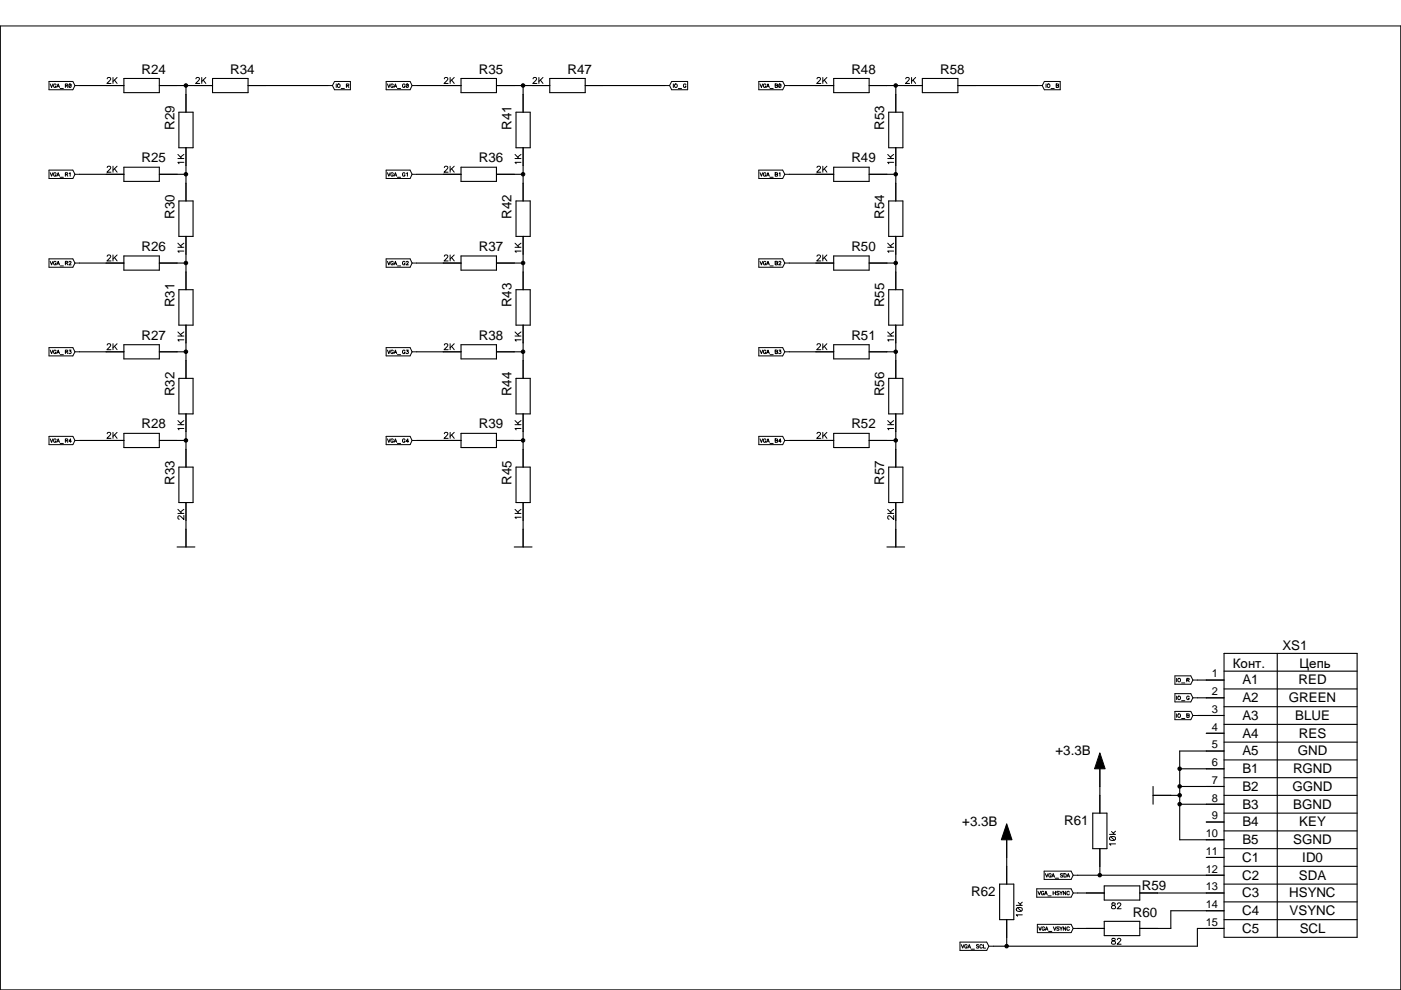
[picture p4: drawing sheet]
<svg xmlns="http://www.w3.org/2000/svg" width="297mm" height="210mm" viewBox="0 0 297 210" stroke-linecap="round" stroke-linejoin="round" font-family="sans-serif">
<g fill="none" stroke="#000" stroke-width=".21">
<path d="M.1 5.5h296.9v204.4h-296.9zM10.4 17.3h5l.5 .8-.5 .9h-5zM10.6 17.8l.3 .7 .3-.7M11.9 18a.27 .27 0 0 0-.3-.2 .27 .27 0 0 0-.2 .3v.2a.27 .27 0 0 0 .2 .2 .27 .27 0 0 0 .3-.2h-.2M12 18.5l.3-.7 .3 .7M12.1 18.3h.4M12.8 18.8h.6M13.9 18.2l.4-.1v-.2l-.4-.1v.7M14.1 18.2l.3 .3M15.1 17.9l-.5 .5M15.9 18.1h.9M22.5 18.1h3.8"/>
<path d="M22.7 16.7l.3-.3 .3 .1 .2 .2-.2 .4-.6 .6h.8M24 16.4v1.3M24.3 17l.5 .7M24.8 16.4l-.8 .9M33.8 18.1h3.7M41.3 18.1h3.8M41.5 16.7l.3-.3 .4 .1 .1 .2-.2 .4-.6 .6h.9M42.8 16.4v1.3M43.1 17l.5 .7M43.6 16.4l-.8 .9M52.6 18.1h3.8M69.5 18.1h1"/>
<path d="M70.9 17.3h3.4v1.7h-3.4l-.4-.9zM71.3 17.8v.7M72.3 18.8h.7M73.4 18.2l.5-.1v-.2l-.5-.1v.7M73.7 18.2l.3 .3M81.9 17.3h5l.5 .8-.5 .9h-5zM82.1 17.8l.3 .7 .3-.7M83.4 18a.27 .27 0 0 0-.3-.2 .27 .27 0 0 0-.2 .3v.2a.27 .27 0 0 0 .2 .2 .27 .27 0 0 0 .3-.2h-.2M83.5 18.5l.3-.7 .3 .7M83.6 18.3h.4M84.3 18.8h.6M85.9 18a.27 .27 0 0 0-.3-.2 .27 .27 0 0 0-.3 .3v.2a.27 .27 0 0 0 .3 .2 .27 .27 0 0 0 .3-.2h-.2"/>
<path d="M86.6 17.9l-.5 .5M87.4 18.1h.9M94 18.1h3.7M94.2 16.7l.3-.3 .3 .1 .2 .2-.2 .4-.7 .6h.9M95.4 16.4v1.3M95.8 17l.5 .7M96.3 16.4l-.9 .9M105.3 18.1h3.7M112.8 18.1h3.8M113 16.7l.3-.3 .3 .1 .2 .2-.2 .4-.6 .6h.8M114.3 16.4v1.3M114.6 17l.5 .7"/>
<path d="M115.1 16.4l-.8 .9M124.1 18.1h3.7M141 18.1h1M142.4 17.3h3.4v1.7h-3.4l-.4-.9zM142.8 17.8v.7M143.8 18.8h.7M145.4 18a.27 .27 0 0 0-.3-.2 .27 .27 0 0 0-.2 .3v.2a.27 .27 0 0 0 .3 .2 .27 .27 0 0 0 .2-.2h-.1M160.9 17.3h5l.5 .8-.5 .9h-5zM161.1 17.8l.3 .7 .3-.7M162.4 18a.27 .27 0 0 0-.3-.2 .27 .27 0 0 0-.2 .3v.2a.27 .27 0 0 0 .2 .2 .27 .27 0 0 0 .3-.2h-.2M162.5 18.5l.3-.7 .3 .7M162.6 18.3h.4"/>
<path d="M163.3 18.8h.6M164.4 17.8l.4 .1-.1 .3 .2 .1-.1 .2h-.4zM164.4 18.2h.3M165.6 17.9l-.5 .5M166.4 18.1h.9M173 18.1h3.8M173.2 16.7l.3-.3 .3 .1 .2 .2-.2 .4-.6 .6h.8M174.5 16.4v1.3M174.8 17l.5 .7M175.3 16.4l-.8 .9M184.3 18.1h3.7M191.8 18.1h3.8"/>
<path d="M192 16.7l.3-.3 .4 .1 .1 .2-.2 .4-.6 .6h.8M193.3 16.4v1.3M193.6 17l.5 .7M194.1 16.4l-.8 .9M203.1 18.1h3.8M220 18.1h1M221.4 17.3h3.4v1.7h-3.4l-.4-.9zM221.8 17.8v.7M222.8 18.8h.7M223.9 17.8l.5 .1-.1 .3h.1v.3h-.5zM223.9 18.2h.4M10.4 36.1h5l.5 .9-.5 .8h-5z"/>
<path d="M10.6 36.6l.3 .8 .3-.8M11.9 36.8a.27 .27 0 0 0-.3-.2 .27 .27 0 0 0-.2 .3v.2a.27 .27 0 0 0 .2 .3 .27 .27 0 0 0 .3-.3h-.2M12 37.4l.3-.8 .3 .8M12.1 37.1h.4M12.8 37.6h.6M13.9 37l.4-.1v-.2l-.4-.1v.8M14.1 37l.3 .4M14.7 36.8l.2-.2v.8M15.9 37h.9M22.5 37h3.8M22.7 35.5l.3-.3 .3 .1 .2 .2-.2 .4-.6 .6h.8M24 35.2v1.3"/>
<path d="M24.3 35.8l.5 .7M24.8 35.2l-.8 .9M33.8 37h3.7M37.7 33.6h1.3M37.7 32.7l.9 .9M39 34.4h-1.3l.2 .3M39 32.7l-.7 .6M39.4 20v3.8M39.4 31.3v3.8M39.4 38.8v3.8M81.9 36.1h5l.5 .9-.5 .8h-5zM82.1 36.6l.3 .8 .3-.8"/>
<path d="M83.4 36.8a.27 .27 0 0 0-.3-.2 .27 .27 0 0 0-.2 .3v.2a.27 .27 0 0 0 .2 .3 .27 .27 0 0 0 .3-.3h-.2M83.5 37.4l.3-.8 .3 .8M83.6 37.1h.4M84.3 37.6h.6M85.9 36.8a.27 .27 0 0 0-.3-.2 .27 .27 0 0 0-.3 .3v.2a.27 .27 0 0 0 .3 .3 .27 .27 0 0 0 .3-.3h-.2M86.2 36.8l.2-.2v.8M87.4 37h.9M94 37h3.7M94.2 35.5l.3-.3 .3 .1 .2 .2-.2 .4-.7 .6h.9M95.4 35.2v1.3M95.8 35.8l.5 .7M96.3 35.2l-.9 .9"/>
<path d="M105.3 37h3.7M109.2 33.6h1.3M109.2 32.7l.8 .9M110.5 34.4h-1.3l.2 .3M110.5 32.7l-.8 .6M110.9 20v3.8M110.9 31.3v3.8M110.9 38.8v3.8M160.9 36.1h5l.5 .9-.5 .8h-5zM161.1 36.6l.3 .8 .3-.8M162.4 36.8a.27 .27 0 0 0-.3-.2 .27 .27 0 0 0-.2 .3v.2a.27 .27 0 0 0 .2 .3 .27 .27 0 0 0 .3-.3h-.2M162.5 37.4l.3-.8 .3 .8"/>
<path d="M162.6 37.1h.4M163.3 37.6h.6M164.4 36.6l.4 .1-.1 .3 .2 .1-.1 .2-.4 .1zM164.4 37h.3M165.2 36.8l.2-.2v.8M166.4 37h.9M173 37h3.8M173.2 35.5l.3-.3 .3 .1 .2 .2-.2 .4-.6 .6h.8M174.5 35.2v1.3M174.8 35.8l.5 .7M175.3 35.2l-.8 .9M184.3 37h3.7"/>
<path d="M188.2 33.6h1.3M188.2 32.7l.9 .9M189.5 34.4h-1.3l.2 .3M189.5 32.7l-.7 .6M189.9 20v3.8M189.9 31.3v3.8M189.9 38.8v3.8M10.4 54.9h5l.5 .9-.5 .9h-5zM10.6 55.4l.3 .8 .3-.8M11.9 55.6a.27 .27 0 0 0-.3-.2 .27 .27 0 0 0-.2 .3v.2a.27 .27 0 0 0 .2 .3 .27 .27 0 0 0 .3-.3h-.2M12 56.2l.3-.8 .3 .8M12.1 55.9h.4"/>
<path d="M12.8 56.4h.6M13.9 55.8l.4-.1v-.2l-.4-.1v.8M14.1 55.8l.3 .4M14.6 55.6l.2-.2 .2 .1v.3l-.4 .4h.5M15.9 55.8h.9M22.5 55.8h3.8M22.7 54.4l.3-.3h.3l.2 .2-.2 .4-.6 .6h.8M24 54.1v1.2M24.3 54.6l.5 .7M24.8 54.1l-.8 .8M33.8 55.8h3.7M37.7 52.4h1.3"/>
<path d="M37.7 51.6l.9 .8M39 53.2h-1.3l.2 .3M39 51.6l-.7 .5M39.4 50.1v3.8M39.4 57.7v3.7M81.9 54.9h5l.5 .9-.5 .9h-5zM82.1 55.4l.3 .8 .3-.8M83.4 55.6a.27 .27 0 0 0-.3-.2 .27 .27 0 0 0-.2 .3v.2a.27 .27 0 0 0 .2 .3 .27 .27 0 0 0 .3-.3h-.2M83.5 56.2l.3-.8 .3 .8M83.6 55.9h.4M84.3 56.4h.6M85.9 55.6a.27 .27 0 0 0-.3-.2 .27 .27 0 0 0-.3 .3v.2a.27 .27 0 0 0 .3 .3 .27 .27 0 0 0 .3-.3h-.2"/>
<path d="M86.1 55.6l.2-.2 .2 .1v.3l-.4 .4h.5M87.4 55.8h.9M94 55.8h3.7M94.2 54.4l.3-.3h.3l.2 .2-.2 .4-.7 .6h.9M95.4 54.1v1.2M95.8 54.6l.5 .7M96.3 54.1l-.9 .8M105.3 55.8h3.7M109.2 52.4h1.3M109.2 51.6l.8 .8M110.5 53.2h-1.3l.2 .3M110.5 51.6l-.8 .5"/>
<path d="M110.9 50.1v3.8M110.9 57.7v3.7M160.9 54.9h5l.5 .9-.5 .9h-5zM161.1 55.4l.3 .8 .3-.8M162.4 55.6a.27 .27 0 0 0-.3-.2 .27 .27 0 0 0-.2 .3v.2a.27 .27 0 0 0 .2 .3 .27 .27 0 0 0 .3-.3h-.2M162.5 56.2l.3-.8 .3 .8M162.6 55.9h.4M163.3 56.4h.6M164.4 55.4l.4 .1-.1 .3 .2 .1-.1 .2-.4 .1zM164.4 55.8h.3M165.1 55.6l.2-.2 .2 .1v.3l-.4 .4h.5M166.4 55.8h.9"/>
<path d="M173 55.8h3.8M173.2 54.4l.3-.3h.3l.2 .2-.2 .4-.6 .6h.8M174.5 54.1v1.2M174.8 54.6l.5 .7M175.3 54.1l-.8 .8M184.3 55.8h3.7M188.2 52.4h1.3M188.2 51.6l.9 .8M189.5 53.2h-1.3l.2 .3M189.5 51.6l-.7 .5M189.9 50.1v3.8M189.9 57.7v3.7"/>
<path d="M10.4 73.7h5l.5 .9-.5 .9h-5zM10.6 74.2l.3 .8 .3-.8M11.9 74.4a.27 .27 0 0 0-.3-.2 .27 .27 0 0 0-.2 .3v.2a.27 .27 0 0 0 .2 .3 .27 .27 0 0 0 .3-.3h-.2M12 75l.3-.8 .3 .8M12.1 74.7h.4M12.8 75.2h.6M13.9 74.6l.4-.1v-.2l-.4-.1v.8M14.1 74.6l.3 .4M14.7 74.2h.4l-.3 .3a.25 .25 0 0 1 .2 .4 .25 .25 0 0 1-.4-.1M15.9 74.6h.9M22.5 74.6h3.8M22.7 73.2l.3-.3h.3l.2 .2-.2 .4-.6 .6h.8"/>
<path d="M24 72.9v1.2M24.3 73.4l.5 .7M24.8 72.9l-.8 .8M33.8 74.6h3.7M37.7 71.2h1.3M37.7 70.4l.9 .8M39 72.1h-1.3l.2 .2M39 70.4l-.7 .5M39.4 68.9v3.8M39.4 76.5v3.7M81.9 73.7h5l.5 .9-.5 .9h-5zM82.1 74.2l.3 .8 .3-.8"/>
<path d="M83.4 74.4a.27 .27 0 0 0-.3-.2 .27 .27 0 0 0-.2 .3v.2a.27 .27 0 0 0 .2 .3 .27 .27 0 0 0 .3-.3h-.2M83.5 75l.3-.8 .3 .8M83.6 74.7h.4M84.3 75.2h.6M85.9 74.4a.27 .27 0 0 0-.3-.2 .27 .27 0 0 0-.3 .3v.2a.27 .27 0 0 0 .3 .3 .27 .27 0 0 0 .3-.3h-.2M86.2 74.2h.4l-.3 .3a.25 .25 0 0 1 .2 .4 .25 .25 0 0 1-.4-.1M87.4 74.6h.9M94 74.6h3.7M94.2 73.2l.3-.3h.3l.2 .2-.2 .4-.7 .6h.9M95.4 72.9v1.2M95.8 73.4l.5 .7M96.3 72.9l-.9 .8"/>
<path d="M105.3 74.6h3.7M109.2 71.2h1.3M109.2 70.4l.8 .8M110.5 72.1h-1.3l.2 .2M110.5 70.4l-.8 .5M110.9 68.9v3.8M110.9 76.5v3.7M160.9 73.7h5l.5 .9-.5 .9h-5zM161.1 74.2l.3 .8 .3-.8M162.4 74.4a.27 .27 0 0 0-.3-.2 .27 .27 0 0 0-.2 .3v.2a.27 .27 0 0 0 .2 .3 .27 .27 0 0 0 .3-.3h-.2M162.5 75l.3-.8 .3 .8M162.6 74.7h.4"/>
<path d="M163.3 75.2h.6M164.4 74.2l.4 .1-.1 .3 .2 .1-.1 .3h-.4zM164.4 74.6h.3M165.2 74.2h.4l-.3 .3a.25 .25 0 0 1 .2 .4 .25 .25 0 0 1-.4-.1M166.4 74.6h.9M173 74.6h3.8M173.2 73.2l.3-.3h.3l.2 .2-.2 .4-.6 .6h.8M174.5 72.9v1.2M174.8 73.4l.5 .7M175.3 72.9l-.8 .8M184.3 74.6h3.7M188.2 71.2h1.3"/>
<path d="M188.2 70.4l.9 .8M189.5 72.1h-1.3l.2 .2M189.5 70.4l-.7 .5M189.9 68.9v3.8M189.9 76.5v3.7M10.4 92.5h5l.5 .9-.5 .9h-5zM10.6 93l.3 .8 .3-.8M11.9 93.2a.27 .27 0 0 0-.3-.2 .27 .27 0 0 0-.2 .3v.2a.27 .27 0 0 0 .2 .3 .27 .27 0 0 0 .3-.3h-.2M12 93.8l.3-.8 .3 .8M12.1 93.6h.4M12.8 94h.6M13.9 93.4h.4v-.3l-.4-.1v.8"/>
<path d="M14.1 93.4l.3 .4M15.1 93.6h-.5l.4-.6v.8M15.9 93.4h.9M22.5 93.4h3.8M22.7 92l.3-.3h.3l.2 .2-.2 .4-.6 .6h.8M24 91.7v1.2M24.3 92.2l.5 .7M24.8 91.7l-.8 .8M33.8 93.4h3.7M37.7 90h1.3M37.7 89.2l.9 .8M39 90.8h-1.3l.2 .3"/>
<path d="M39 89.2l-.7 .5M39.4 87.8v3.7M39.4 95.3v3.7M81.9 92.5h5l.5 .9-.5 .9h-5zM82.1 93l.3 .8 .3-.8M83.4 93.2a.27 .27 0 0 0-.3-.2 .27 .27 0 0 0-.2 .3v.2a.27 .27 0 0 0 .2 .3 .27 .27 0 0 0 .3-.3h-.2M83.5 93.8l.3-.8 .3 .8M83.6 93.6h.4M84.3 94h.6M85.9 93.2a.27 .27 0 0 0-.3-.2 .27 .27 0 0 0-.3 .3v.2a.27 .27 0 0 0 .3 .3 .27 .27 0 0 0 .3-.3h-.2M86.6 93.6h-.5l.4-.6v.8M87.4 93.4h.9"/>
<path d="M94 93.4h3.7M94.2 92l.3-.3h.3l.2 .2-.2 .4-.7 .6h.9M95.4 91.7v1.2M95.8 92.2l.5 .7M96.3 91.7l-.9 .8M105.3 93.4h3.7M109.2 90h1.3M109.2 89.2l.8 .8M110.5 90.8h-1.3l.2 .3M110.5 89.2l-.8 .5M110.9 87.8v3.7M110.9 95.3v3.7"/>
<path d="M160.9 92.5h5l.5 .9-.5 .9h-5zM161.1 93l.3 .8 .3-.8M162.4 93.2a.27 .27 0 0 0-.3-.2 .27 .27 0 0 0-.2 .3v.2a.27 .27 0 0 0 .2 .3 .27 .27 0 0 0 .3-.3h-.2M162.5 93.8l.3-.8 .3 .8M162.6 93.6h.4M163.3 94h.6M164.4 93l.4 .1-.1 .3 .2 .2-.1 .2h-.4zM164.4 93.4h.3M165.6 93.6h-.5l.4-.6v.8M166.4 93.4h.9M173 93.4h3.8M173.2 92l.3-.3h.3l.2 .2-.2 .4-.6 .6h.8"/>
<path d="M174.5 91.7v1.2M174.8 92.2l.5 .7M175.3 91.7l-.8 .8M184.3 93.4h3.7M188.2 90h1.3M188.2 89.2l.9 .8M189.5 90.8h-1.3l.2 .3M189.5 89.2l-.7 .5M189.9 87.8v3.7M189.9 95.3v3.7M37.7 108.9h1.3M37.7 108l.9 .9"/>
<path d="M39 109.3v.9l-.6-.7-.5-.2-.1 .2-.1 .3 .3 .3M39 108l-.7 .5M39.4 106.6v3.7M39.4 112.2v3.8M109.2 108.9h1.3M109.2 108l.8 .9M110.5 109.7h-1.3l.2 .3M110.5 108l-.8 .5M110.9 106.6v3.7M110.9 112.2v3.8M188.2 108.9h1.3M188.2 108l.9 .9"/>
<path d="M189.5 109.3v.9l-.6-.7-.5-.2-.1 .2-.1 .3 .3 .3M189.5 108l-.7 .5M189.9 106.6v3.7M189.9 112.2v3.8M233.2 159.6l1.1 3.4h-2.2zM249.1 150.8h3.4l.4 .9-.4 .9h-3.4zM249.1 143.3h3.4l.4 .9-.4 .9h-3.4zM249.1 147.1h3.4l.4 .9-.4 .8h-3.4zM249.5 143.8v.8M249.5 147.6v.7M249.5 151.4v.7M250.5 152.3h.7"/>
<path d="M250.5 148.6h.7M250.5 144.8h.7M251.6 151.4h.5l-.1 .3 .1 .1v.3h-.5zM251.6 144.2l.5-.1v-.2l-.5-.1v.8M251.6 151.7h.4M251.9 144.2l.2 .4M252.1 147.8a.27 .27 0 0 0-.3-.2 .27 .27 0 0 0-.2 .3v.2a.27 .27 0 0 0 .3 .2 .27 .27 0 0 0 .2-.2h-.1M252.9 151.7h1M252.9 148h1M252.9 144.2h1M255.8 151.7h3.7M255.8 148h3.7"/>
<path d="M255.8 144.2h3.7M255.8 155.5h3.7M255.8 159.2h3.7M213.4 174.7l1.2 3.4h-2.3zM213.4 178.1v3.7M233.2 163v3.8M233.2 168.6v3.8M233.2 179.9v3.8M235.2 176.9h1.3M235.3 177.5l.5-.1a.53 .53 0 0 1 .7 .3 .65 .65 0 0 1-.6 .5 .65 .65 0 0 1-.7-.5zM235.5 177.4l.8 .7M235.7 176.3l.6 .6"/>
<path d="M236.5 178.9h-1.3l.3 .3M236.5 176.2l-.5 .5M244.5 168.6h3.7M255.8 174.3h3.7M255.8 163h3.7M255.8 178.1h3.7M255.8 166.8h3.7M255.8 170.5h3.7M203.5 199.7h5.7l.5 .9-.5 .9h-5.7zM213.4 183.7v3.8M213.4 195v3.7M215.5 192h1.2"/>
<path d="M215.5 192.6l.5-.2a.53 .53 0 0 1 .7 .4 .65 .65 0 0 1-.6 .5 .65 .65 0 0 1-.6-.5zM215.7 192.4l.8 .8M215.9 191.3l.6 .7M216.7 194h-1.2l.2 .3M216.7 191.3l-.4 .4M219.8 188.4h7.3l.4 .9-.4 .9h-7.3zM219.9 196h7.2l.4 .8-.4 .9h-7.2zM220.1 189l.3 .7 .2-.7M220.2 196.5l.3 .8 .3-.8M221.3 189.1a.27 .27 0 0 0-.3-.1 .27 .27 0 0 0-.2 .3v.1a.27 .27 0 0 0 .2 .3 .27 .27 0 0 0 .3-.3h-.2M221.4 184.7h5.7l.4 .9-.4 .9h-5.7zM221.5 189.7l.3-.7 .2 .7"/>
<path d="M221.5 196.7a.27 .27 0 0 0-.3-.2 .27 .27 0 0 0-.3 .3v.2a.27 .27 0 0 0 .3 .3 .27 .27 0 0 0 .3-.3h-.2M221.6 189.5h.3M221.6 197.3l.3-.8 .3 .8M221.6 185.2l.3 .8 .3-.8M221.7 197h.4M222.2 189.9h.7M222.3 197.5h.7M222.9 185.4a.3 .3 0 0 0-.4-.1 .3 .3 0 0 0-.1 .4 .27 .27 0 0 0 .2 .3 .27 .27 0 0 0 .3-.3h-.2M223 186l.3-.8 .3 .8M223.1 185.7h.4M223.3 189.3h.5M223.3 189v.7"/>
<path d="M223.3 196.5l.3 .8 .3-.8M223.7 186.2h.7M223.8 189v.7M224.5 189.1h-.5l.5 .3v.3l-.5-.1M224.5 196.6h-.5l.5 .4v.2l-.5-.1M224.7 189l.3 .3v.4M224.7 196.5l.3 .4v.4M225.3 189l-.3 .3M225.3 196.5l-.3 .4M225.3 185.3h-.5l.1 .2 .4 .2v.2h-.5M225.6 185.2h.2a.39 .39 0 0 1 .3 .4 .39 .39 0 0 1-.3 .4h-.2zM225.9 189v.7l-.5-.7v.7"/>
<path d="M225.9 196.5v.8l-.5-.8v.8M226.2 186l.3-.8 .3 .8M226.3 185.7h.4M226.7 189.1a.27 .27 0 0 0-.3-.1 .27 .27 0 0 0-.2 .3v.1a.27 .27 0 0 0 .2 .3 .27 .27 0 0 0 .3-.2M226.7 196.7a.27 .27 0 0 0-.3-.2 .27 .27 0 0 0-.2 .3v.2a.27 .27 0 0 0 .2 .3 .27 .27 0 0 0 .3-.2M227.5 189.3h1M227.5 196.8h1M227.5 185.6h1M230.4 189.3h3.7M230.4 196.8h3.7M235.8 191.5v.4l.5 .1 .2 .3a.41 .41 0 0 1-.5 .4 .41 .41 0 0 1-.3-.5l.7-.5v-.2zM235.8 199v.4l.5 .1 .2 .3a.41 .41 0 0 1-.5 .4 .41 .41 0 0 1-.3-.5l.7-.5v-.2z"/>
<path d="M236.9 191.7l.2-.3 .5 .3-.2 .4-.5 .6h.8M236.9 199.2l.2-.3 .5 .3-.2 .4-.5 .6h.8M241.7 189.3h3.7M241.7 196.8h3.7M255.8 189.3h3.7M255.8 196.8h3.7M255.8 185.6h3.7M255.8 193.1h3.7M255.8 181.8h3.7M203.8 200.3l.3 .7 .3-.7M205.1 200.4a.27 .27 0 0 0-.4-.1 .27 .27 0 0 0-.2 .3v.1a.27 .27 0 0 0 .3 .3 .27 .27 0 0 0 .3-.3h-.2M205.2 201l.3-.7 .3 .7"/>
<path d="M205.3 200.8h.4M205.9 201.3h.7M207.5 200.4h-.5l.5 .3v.3l-.5-.1M208.3 200.4a.27 .27 0 0 0-.3-.1 .27 .27 0 0 0-.3 .3v.1a.27 .27 0 0 0 .3 .3 .27 .27 0 0 0 .3-.1M208.5 200.3v.7h.5M209.7 200.6h.9"/>
<circle cx="14.8" cy="18.1" r=".35"/>
<circle cx="39.4" cy="18.1" r=".38"/>
<circle cx="71.8" cy="18.1" r=".34"/>
<circle cx="86.3" cy="18.1" r=".35"/>
<circle cx="110.9" cy="18.1" r=".38"/>
<circle cx="143.3" cy="18.1" r=".34"/>
<circle cx="165.3" cy="18.1" r=".35"/>
<circle cx="189.9" cy="18.1" r=".38"/>
<circle cx="222.3" cy="18.1" r=".34"/>
<circle cx="39.4" cy="36.9" r=".38"/>
<circle cx="110.9" cy="36.9" r=".38"/>
<circle cx="189.9" cy="36.9" r=".38"/>
<circle cx="39.4" cy="55.8" r=".38"/>
<circle cx="110.9" cy="55.8" r=".38"/>
<circle cx="189.9" cy="55.8" r=".38"/>
<circle cx="39.4" cy="74.6" r=".38"/>
<circle cx="110.9" cy="74.6" r=".38"/>
<circle cx="189.9" cy="74.6" r=".38"/>
<circle cx="39.4" cy="93.4" r=".38"/>
<circle cx="110.9" cy="93.4" r=".38"/>
<circle cx="189.9" cy="93.4" r=".38"/>
<circle cx="250" cy="147.9" r=".34"/>
<circle cx="250" cy="144.2" r=".34"/>
<circle cx="250" cy="151.7" r=".34"/>
<circle cx="250.1" cy="163" r=".38"/>
<circle cx="250.1" cy="170.5" r=".38"/>
<circle cx="250.1" cy="168.6" r=".38"/>
<circle cx="250.1" cy="166.7" r=".38"/>
<circle cx="233.2" cy="185.6" r=".38"/>
<circle cx="213.4" cy="200.6" r=".38"/>
</g>
<g fill="none" stroke="#000" stroke-width=".23">
<path d="M16.8 18.1h9.5M26.3 16.6h7.5v3h-7.5zM33.8 18.1h11.3M39.4 18.1v5.7M45.1 16.6h7.5v3h-7.5zM52.6 18.1h16.9M88.3 18.1h9.4M97.7 16.6h7.6v3h-7.6zM105.3 18.1h11.3M110.9 18.1v5.7M116.6 16.6h7.5v3h-7.5zM124.1 18.1h16.9"/>
<path d="M167.3 18.1h9.5M176.8 16.6h7.5v3h-7.5zM184.3 18.1h11.3M189.9 18.1v5.7M195.6 16.6h7.5v3h-7.5zM203.1 18.1h16.9M16.8 37h9.5M26.3 35.5h7.5v3h-7.5zM33.8 37h5.6M37.9 23.8h3v7.5h-3zM39.4 31.3v11.3M88.3 37h9.4"/>
<path d="M97.7 35.5h7.6v3h-7.6zM105.3 37h5.6M109.4 23.8h3v7.5h-3zM110.9 31.3v11.3M167.3 37h9.5M176.8 35.5h7.5v3h-7.5zM184.3 37h5.6M188.4 23.8h3v7.5h-3zM189.9 31.3v11.3M16.8 55.8h9.5M26.3 54.3h7.5v3h-7.5zM33.8 55.8h5.6"/>
<path d="M37.9 42.6h3v7.5h-3zM39.4 50.1v11.3M88.3 55.8h9.4M97.7 54.3h7.6v3h-7.6zM105.3 55.8h5.6M109.4 42.6h3v7.5h-3zM110.9 50.1v11.3M167.3 55.8h9.5M176.8 54.3h7.5v3h-7.5zM184.3 55.8h5.6M188.4 42.6h3v7.5h-3zM189.9 50.1v11.3"/>
<path d="M16.8 74.6h9.5M26.3 73.1h7.5v3h-7.5zM33.8 74.6h5.6M37.9 61.4h3v7.5h-3zM39.4 68.9v11.3M88.3 74.6h9.4M97.7 73.1h7.6v3h-7.6zM105.3 74.6h5.6M109.4 61.4h3v7.5h-3zM110.9 68.9v11.3M167.3 74.6h9.5M176.8 73.1h7.5v3h-7.5z"/>
<path d="M184.3 74.6h5.6M188.4 61.4h3v7.5h-3zM189.9 68.9v11.3M16.8 93.4h9.5M26.3 91.9h7.5v3h-7.5zM33.8 93.4h5.6M37.9 80.2h3v7.6h-3zM37.9 99h3v7.6h-3zM39.4 87.8v11.2M88.3 93.4h9.4M97.7 91.9h7.6v3h-7.6zM105.3 93.4h5.6"/>
<path d="M109.4 80.2h3v7.6h-3zM109.4 99h3v7.6h-3zM110.9 87.8v11.2M167.3 93.4h9.5M176.8 91.9h7.5v3h-7.5zM184.3 93.4h5.6M188.4 80.2h3v7.6h-3zM188.4 99h3v7.6h-3zM189.9 87.8v11.2M37.5 116h3.8M39.4 106.6v9.4M109 116h3.8"/>
<path d="M110.9 106.6v9.4M188 116h3.8M189.9 106.6v9.4M259.5 138.5h28.2v60.2h-28.2zM270.8 138.5v60.2M253.9 151.7h5.6M253.9 148h5.6M253.9 144.2h5.6M255.8 155.5h3.7M259.5 159.2h-9.4v18.9h9.4M259.5 157.4h28.2M259.5 153.6h28.2"/>
<path d="M259.5 149.8h28.2M259.5 146.1h28.2M259.5 142.3h28.2M213.4 178.1v9.4M231.7 172.4h3v7.5h-3zM233.2 163v9.4M233.2 179.9v5.7M244.5 168.6h5.6M244.5 166.8v3.7M250.1 170.5h9.4M250.1 166.8h9.4M250.1 163h9.4"/>
<path d="M255.8 174.3h3.7M259.5 168.6h28.2M259.5 179.9h28.2M259.5 172.4h28.2M259.5 176.2h28.2M259.5 161.1h28.2M259.5 164.9h28.2M211.9 187.5h3v7.5h-3zM213.4 195v5.6M228.5 189.3h5.6M228.5 196.8h5.6M228.5 185.6h31"/>
<path d="M234.1 187.8h7.6v3h-7.6zM234.1 195.3h7.6v3.1h-7.6zM241.7 189.3h17.8M255.8 181.8h3.7M259.5 196.8h-5.6v3.8h-43.3M259.5 193.1h-11.3v3.7h-6.5M259.5 195h28.2M259.5 187.5h28.2M259.5 191.2h28.2M259.5 183.7h28.2"/>
</g>
<g fill="#000">
<path d="M233.2 159.6l1.1 3.4h-2.2zM213.4 174.7l1.2 3.4h-2.3z"/>
<circle cx="39.4" cy="18.1" r=".38"/>
<circle cx="110.9" cy="18.1" r=".38"/>
<circle cx="189.9" cy="18.1" r=".38"/>
<circle cx="39.4" cy="36.9" r=".38"/>
<circle cx="110.9" cy="36.9" r=".38"/>
<circle cx="189.9" cy="36.9" r=".38"/>
<circle cx="39.4" cy="55.8" r=".38"/>
<circle cx="110.9" cy="55.8" r=".38"/>
<circle cx="189.9" cy="55.8" r=".38"/>
<circle cx="39.4" cy="74.6" r=".38"/>
<circle cx="110.9" cy="74.6" r=".38"/>
<circle cx="189.9" cy="74.6" r=".38"/>
<circle cx="39.4" cy="93.4" r=".38"/>
<circle cx="110.9" cy="93.4" r=".38"/>
<circle cx="189.9" cy="93.4" r=".38"/>
<circle cx="250.1" cy="163" r=".38"/>
<circle cx="250.1" cy="170.5" r=".38"/>
<circle cx="250.1" cy="168.6" r=".38"/>
<circle cx="250.1" cy="166.7" r=".38"/>
<circle cx="233.2" cy="185.6" r=".38"/>
<circle cx="213.4" cy="200.6" r=".38"/>
</g>
<g font-size="2.8">
<text x="30" y="15.6">R24</text>
<text x="48.8" y="15.6">R34</text>
<text x="101.5" y="15.6">R35</text>
<text x="120.3" y="15.6">R47</text>
<text x="180.5" y="15.6">R48</text>
<text x="199.3" y="15.6">R58</text>
<text x="37" y="27.6" transform="rotate(-90 37 27.6)">R29</text>
<text x="108.5" y="27.6" transform="rotate(-90 108.5 27.6)">R41</text>
<text x="187.5" y="27.6" transform="rotate(-90 187.5 27.6)">R53</text>
<text x="30" y="34.4">R25</text>
<text x="101.5" y="34.4">R36</text>
<text x="180.5" y="34.4">R49</text>
<text x="37" y="46.4" transform="rotate(-90 37 46.4)">R30</text>
<text x="108.5" y="46.4" transform="rotate(-90 108.5 46.4)">R42</text>
<text x="187.5" y="46.4" transform="rotate(-90 187.5 46.4)">R54</text>
<text x="30" y="53.2">R26</text>
<text x="101.5" y="53.2">R37</text>
<text x="180.5" y="53.2">R50</text>
<text x="37" y="65.2" transform="rotate(-90 37 65.2)">R31</text>
<text x="108.5" y="65.2" transform="rotate(-90 108.5 65.2)">R43</text>
<text x="187.5" y="65.2" transform="rotate(-90 187.5 65.2)">R55</text>
<text x="30" y="72.1">R27</text>
<text x="101.5" y="72.1">R38</text>
<text x="180.5" y="72.1">R51</text>
<text x="37" y="84" transform="rotate(-90 37 84)">R32</text>
<text x="108.5" y="84" transform="rotate(-90 108.5 84)">R44</text>
<text x="187.5" y="84" transform="rotate(-90 187.5 84)">R56</text>
<text x="30" y="90.8">R28</text>
<text x="101.5" y="90.8">R39</text>
<text x="180.5" y="90.8">R52</text>
<text x="37" y="102.8" transform="rotate(-90 37 102.8)">R33</text>
<text x="108.5" y="102.8" transform="rotate(-90 108.5 102.8)">R45</text>
<text x="187.5" y="102.8" transform="rotate(-90 187.5 102.8)">R57</text>
<text x="271.9" y="137.9">XS1</text>
<text x="261.4" y="141.6">Конт.</text>
<text x="275.5" y="141.6">Цепь</text>
<text x="263.4" y="145.1">A1</text>
<text x="263.4" y="148.9">A2</text>
<text x="273.3" y="148.9">GREEN</text>
<text x="275.3" y="145.1">RED</text>
<text x="263.4" y="152.7">A3</text>
<text x="274.6" y="152.7">BLUE</text>
<text x="223.8" y="160.2">+3.3В</text>
<text x="263.4" y="156.4">A4</text>
<text x="263.4" y="160.2">A5</text>
<text x="275.2" y="160.2">GND</text>
<text x="275.4" y="156.4">RES</text>
<text x="263.4" y="163.9">B1</text>
<text x="263.4" y="167.7">B2</text>
<text x="274.1" y="167.7">GGND</text>
<text x="274.1" y="163.9">RGND</text>
<text x="263.4" y="171.5">B3</text>
<text x="274.2" y="171.5">BGND</text>
<text x="204" y="175.2">+3.3В</text>
<text x="225.7" y="174.9">R61</text>
<text x="263.4" y="175.2">B4</text>
<text x="263.4" y="179">B5</text>
<text x="274.2" y="179">SGND</text>
<text x="275.5" y="175.2">KEY</text>
<text x="263.4" y="182.8">C1</text>
<text x="276.1" y="182.8">ID0</text>
<text x="205.9" y="190">R62</text>
<text x="242.1" y="188.7">R59</text>
<text x="263.4" y="186.5">C2</text>
<text x="263.4" y="190.3">C3</text>
<text x="273.3" y="190.3">HSYNC</text>
<text x="275.4" y="186.5">SDA</text>
<text x="240.2" y="194.3">R60</text>
<text x="263.4" y="197.8">C5</text>
<text x="263.4" y="194">C4</text>
<text x="273.4" y="194">VSYNC</text>
<text x="275.6" y="197.8">SCL</text>
</g>
<g font-size="2.3">
<text x="257" y="143.6">1</text>
<text x="257" y="147.4">2</text>
<text x="257" y="151.2">3</text>
<text x="257" y="154.9">4</text>
<text x="257" y="158.7">5</text>
<text x="257" y="162.5">6</text>
<text x="257" y="166.2">7</text>
<text x="257" y="173.7">9</text>
<text x="257" y="170">8</text>
<text x="255.6" y="177.5">10</text>
<text x="255.6" y="185">12</text>
<text x="255.6" y="181.3">11</text>
<text x="255.6" y="188.8">13</text>
<text x="255.6" y="192.6">14</text>
<text x="255.6" y="196.3">15</text>
</g>
</svg>
